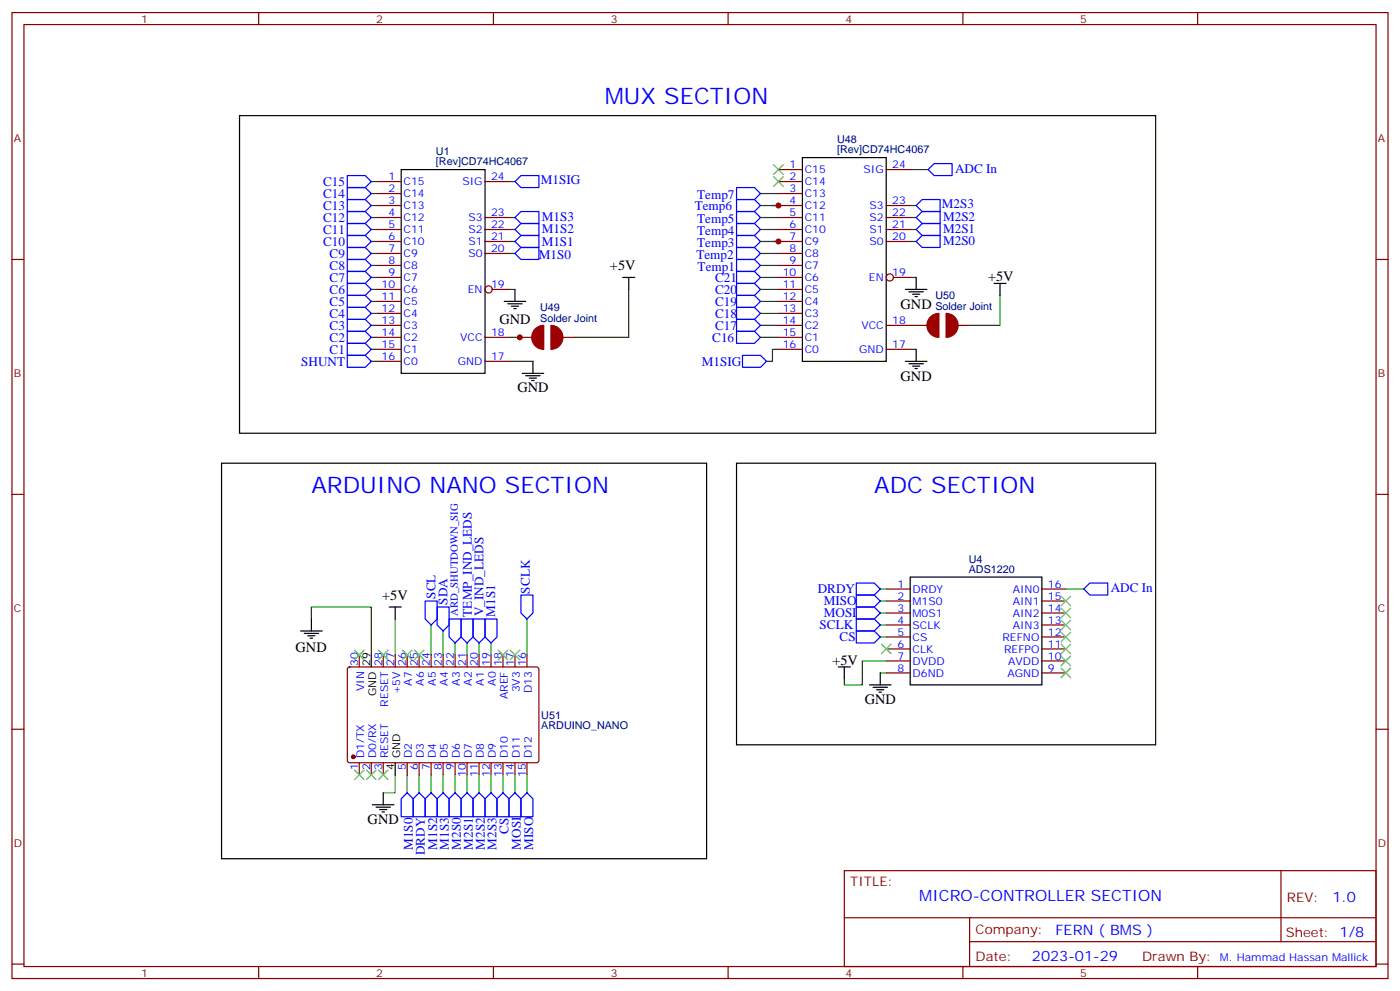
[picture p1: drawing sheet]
<svg xmlns="http://www.w3.org/2000/svg" width="412mm" height="292mm" viewBox="0 0 412 292" stroke-linecap="round" stroke-linejoin="round" font-family="sans-serif">
<g fill="none" stroke="#870000" stroke-width=".35">
<path d="M3.5 3.7h405.4v284.3h-405.4zM7.1 7.2h398.2v277.3h-398.2zM76.2 3.7v3.5M145.3 3.7v3.5M214.5 3.7v3.5M283.6 3.7v3.5M352.8 3.7v3.5M111.1 53.4h7.1M111.1 57h7.1M142.9 53.4h7M229.3 49.9h7.1M229.3 53.4h7.1"/>
<path d="M229.3 57h7.1M261.1 49.9h7M3.5 76.4h3.6M111.1 60.5h7.1M111.1 64h7.1M111.1 67.6h7.1M111.1 71.1h7.1M111.1 74.6h7.1M111.1 78.1h7.1M142.9 64h7M142.9 67.6h7M142.9 71.1h7"/>
<path d="M142.9 74.6h7M229.3 60.5h7.1M229.3 64h7.1M229.3 67.6h7.1M229.3 71.1h7.1M229.3 74.6h7.1M229.3 78.1h7.1M261.1 60.5h7M261.1 64h7M261.1 67.6h7M261.1 71.1h7M405.3 76.4h3.6"/>
<path d="M111.1 95.8h7.1M111.1 81.7h7.1M111.1 85.2h7.1M111.1 88.7h7.1M111.1 92.3h7.1M111.1 99.3h7.1M142.9 99.3h7M145 85.2h4.9M153.1 99.3h3.5M165.8 99.3h3.5M229.3 95.8h7.1M229.3 81.7h7.1"/>
<path d="M229.3 85.2h7.1M229.3 88.7h7.1M229.3 92.3h7.1M229.3 99.3h7.1M261.1 95.8h7M263.2 81.7h4.9M269.5 95.8h3.5M282.2 95.8h3.6M111.1 102.8h7.1M111.1 106.4h7.1M142.9 106.4h7M229.3 102.8h7.1"/>
<path d="M261.1 102.8h7M3.5 145.5h3.6M405.3 145.5h3.6M261.1 173.4h7M261.1 176.9h7M306.9 173.4h7.1M306.9 176.9h7.1M102.5 196.5l.5-.2 55.3 .1 .4 .6v27.1l-.7 .4h-55.3l-.4-.7v-26.8zM105.8 192.8v3.5M112.9 192.8v3.5M116.4 192.8v3.5M119.9 192.8v3.5"/>
<path d="M123.5 192.8v3.5M127 192.8v3.5M130.5 192.8v3.5M134.1 192.8v3.5M137.6 192.8v3.5M141.1 192.8v3.5M144.6 192.8v3.5M148.2 192.8v3.5M151.7 192.8v3.5M155.2 192.8v3.5M261.1 180.4h7M261.1 184h7"/>
<path d="M261.1 187.5h7M261.1 191h7M261.1 194.6h7M261.1 198.1h7M306.9 180.4h7.1M306.9 184h7.1M306.9 187.5h7.1M306.9 191h7.1M306.9 194.6h7.1M306.9 198.1h7.1M3.5 214.7h3.6M405.3 214.7h3.6"/>
<path d="M105.8 224.5v3.6M109.4 224.5v3.6M112.9 224.5v3.6M119.9 224.5v3.6M123.5 224.5v3.6M127 224.5v3.6M130.5 224.5v3.6M134.1 224.5v3.6M137.6 224.5v3.6M141.1 224.5v3.6M144.6 224.5v3.6M148.2 224.5v3.6"/>
<path d="M151.7 224.5v3.6M155.2 224.5v3.6M248.7 256.3h156.6v28.2h-156.6zM377.3 256.3v20.9M248.7 270.1h156.5M285.6 277.2h119.6M285.6 270.1v14.2M3.5 283.8h3.6M76.2 284.5v3.5M145.3 284.5v3.5M214.5 284.5v3.5M283.6 284.5v3.5"/>
<path d="M352.8 284.5v3.5M405.3 283.8h3.6"/>
<circle cx="143.9" cy="85.2" r="1.06"/>
<circle cx="262.1" cy="81.7" r="1.06"/>
</g>
<g fill="none" stroke="#008700" stroke-width=".35">
<path d="M109.4 57h1.7M109.4 53.4h1.7M149.9 53.4h1.8M224 57h5.3M268.1 49.9h5.3M109.4 60.5h1.7M109.4 64h1.7M109.4 67.6h1.7M109.4 71.1h1.7M109.4 78.1h1.7M109.4 74.6h1.7M149.9 64h1.8"/>
<path d="M149.9 67.6h1.8M149.9 71.1h1.8M149.9 74.6h1.8M224 74.6h5.3M224 71.1h5.3h-1.8M224 67.6h5.3M224 64h5.3M224 60.5h5.3h-1.8M224 78.1h5.3M268.1 60.5h1.8M268.1 64h1.8M268.1 67.6h1.8"/>
<path d="M268.1 71.1h1.8M109.4 81.7h1.7M109.4 95.8h1.7M109.4 88.7h1.7M109.4 92.3h1.7M109.4 99.3h1.7M109.4 85.2h1.7M149.9 99.3h3.6M149.9 85.2h1.8M185.2 85.2v14.1h-15.9M224 81.7h5.3M224 85.2h5.3"/>
<path d="M224 95.8h5.3M224 88.7h5.3M224 92.3h5.3M224 99.3h5.3M268.1 81.7h1.8M268.1 95.8h1.4M294.6 87v8.8h-8.8M109.4 102.8h1.7M109.4 106.4h1.7M149.9 106.4h7.1M229.3 102.8h-1.8v3.6h-1.7M268.1 102.8h1.8"/>
<path d="M259.3 176.9h1.8M259.3 173.4h1.8M314 173.4h5.3M91.7 182.2v-3.5h17.7v14.1M116.4 182.2v10.6M127 184v8.8M130.5 185.7v7.1M134.1 189.3v3.5M137.6 189.3v3.5M141.1 189.3v3.5M144.6 189.3v3.5M155.2 182.2v10.6"/>
<path d="M259.3 198.1h1.8M259.3 187.5h1.8M259.3 184h1.8M259.3 180.4h1.8M261.1 194.6h-7.1v7h-5.3v-1.8M116.4 228.1v5.3h-3.5M119.9 228.1v5.3M123.5 228.1v5.3M127 228.1v5.3M130.5 228.1v5.3M134.1 228.1v5.3M137.6 228.1v5.3"/>
<path d="M141.1 228.1v5.3M144.6 228.1v5.3M148.2 228.1v5.3M151.7 228.1v5.3M155.2 228.1v5.3"/>
</g>
<g fill="none" stroke="#00f" stroke-width=".35">
<path d="M102.3 51.7h5.3l1.8 1.7-1.8 1.8h-5.3zM102.3 55.2h5.3l1.8 1.8-1.8 1.7h-5.3zM102.3 58.7h5.3l1.8 1.8-1.8 1.8h-5.3zM151.7 53.4l1.8-1.7h5.2v3.5h-5.2zM217 58.7h5.2l1.8 1.8-1.8 1.8h-5.2zM217 55.2h5.2l1.8 1.8-1.8 1.7h-5.2zM275.2 48.2h5.3v3.5h-5.3l-1.8-1.8zM102.3 62.3h5.3l1.8 1.7-1.8 1.8h-5.3zM102.3 65.8h5.3l1.8 1.8-1.8 1.7h-5.3zM102.3 69.3h5.3l1.8 1.8-1.8 1.7h-5.3zM102.3 72.8h5.3l1.8 1.8-1.8 1.8h-5.3zM102.3 76.4h5.3l1.8 1.7-1.8 1.8h-5.3z"/>
<path d="M102.3 79.9h5.3l1.8 1.8-1.8 1.7h-5.3zM151.7 64l1.8-1.7h5.2v3.5h-5.2zM151.7 67.6l1.8-1.8h5.2v3.5h-5.2zM151.7 71.1l1.8-1.8h5.2v3.5h-5.2zM153.5 72.8h5.2v3.6h-5.2l-1.8-1.8zM217 79.9h5.2l1.8 1.8-1.8 1.7h-5.2zM217 76.4h5.2l1.8 1.7-1.8 1.8h-5.2zM217 72.8h5.2l1.8 1.8-1.8 1.8h-5.2zM217 69.3h5.2l1.8 1.8-1.8 1.7h-5.2zM217 65.8h5.2l1.8 1.8-1.8 1.7h-5.2zM217 62.3h5.2l1.8 1.7-1.8 1.8h-5.2zM269.9 60.5l1.7-1.8h5.3v3.6h-5.3z"/>
<path d="M269.9 67.6l1.7-1.8h5.3v3.5h-5.3zM271.6 62.3h5.3v3.5h-5.3l-1.7-1.8zM271.6 69.3h5.3v3.5h-5.3l-1.7-1.7zM102.3 83.4h5.3l1.8 1.8-1.8 1.8h-5.3zM102.3 87h5.3l1.8 1.7-1.8 1.8h-5.3zM102.3 90.5h5.3l1.8 1.8-1.8 1.7h-5.3zM102.3 94h5.3l1.8 1.8-1.8 1.7h-5.3zM102.3 97.5h5.3l1.8 1.8-1.8 1.8h-5.3zM217 97.5h5.2l1.8 1.8-1.8 1.8h-5.2zM217 94h5.2l1.8 1.8-1.8 1.7h-5.2zM217 87h5.2l1.8 1.7-1.8 1.8h-5.2zM217 83.4h5.2l1.8 1.8-1.8 1.8h-5.2z"/>
<path d="M217 90.5h5.2l1.8 1.8-1.8 1.7h-5.2zM102.3 101.1h5.3l1.8 1.7-1.8 1.8h-5.3zM102.3 104.6h5.3l1.8 1.8-1.8 1.7h-5.3zM218.7 104.6h5.3l1.8 1.8-1.8 1.7h-5.3zM125.2 176.9h3.6v5.3l-1.8 1.8-1.8-1.8zM128.8 178.7h3.5v5.3l-1.8 1.7-1.7-1.7zM153.5 175.2h3.5v5.2l-1.8 1.8-1.7-1.8zM252.2 171.6h5.3l1.8 1.8-1.8 1.8h-5.3zM252.2 178.7h5.3l1.8 1.7-1.8 1.8h-5.3zM252.2 175.2h5.3l1.8 1.7-1.8 1.8h-5.3zM319.3 173.4l1.7-1.8h5.3v3.6h-5.3zM132.3 182.2h3.5v5.3l-1.7 1.8-1.8-1.8z"/>
<path d="M135.8 182.2h3.5v5.3l-1.7 1.8-1.8-1.8zM139.3 182.2h3.6v5.3l-1.8 1.8-1.8-1.8zM142.9 182.2h3.5v5.3l-1.8 1.8-1.7-1.8zM252.2 182.2h5.3l1.8 1.8-1.8 1.7h-5.3zM252.2 185.7h5.3l1.8 1.8-1.8 1.8h-5.3zM119.9 233.4l1.8 1.7v5.3h-3.5v-5.3zM123.5 233.4l1.7 1.7v5.3h-3.5v-5.3zM127 233.4l1.8 1.7v5.3h-3.6v-5.3zM130.5 233.4l1.8 1.7v5.3h-3.5v-5.3zM134.1 233.4l1.7 1.7v5.3h-3.5v-5.3zM137.6 233.4l1.7 1.7v5.3h-3.5v-5.3zM141.1 233.4l1.8 1.7v5.3h-3.6v-5.3z"/>
<path d="M144.6 233.4l1.8 1.7v5.3h-3.5v-5.3zM148.2 233.4l1.7 1.7v5.3h-3.5v-5.3zM151.7 233.4l1.8 1.7v5.3h-3.6v-5.3zM155.2 233.4l1.8 1.7v5.3h-3.5v-5.3z"/>
</g>
<g fill="none" stroke="#000" stroke-width=".35">
<path d="M70.6 34h269.8v93.5h-269.8zM118.2 49.9h24.7v60h-24.7zM236.4 46.4h24.7v60h-24.7zM148.5 88.7h6.4M149.6 89.4h4.2M150.6 90.1h2.2M151.3 90.8h.7M151.7 85.2v3.5M183.4 81.7h3.6M185.2 81.7v3.5M266.7 85.2h6.3M267.8 85.9h4.2"/>
<path d="M268.8 86.6h2.1M269.5 87.3h.7M269.9 81.7v3.5M292.8 83.4h3.5M294.6 83.4v3.6M153.8 109.9h6.4M154.9 110.6h4.2M155.9 111.3h2.1M156.6 112h.7M157 106.4v3.5M266.7 106.4h6.3M267.8 107.1h4.2"/>
<path d="M268.8 107.8h2.1M269.5 108.5h.7M269.9 102.8v3.6M65.3 136.3h142.8v116.5h-142.8zM217 136.3h123.4v83h-123.4zM114.7 178.7h3.5M116.4 178.7v3.5M268.1 169.9h38.8v31.7h-38.8zM88.5 185.7h6.4M89.6 186.4h4.2M90.7 187.1h2.1M91.4 187.9h.7"/>
<path d="M91.7 182.2v3.5M109.4 192.8v3.5M246.9 196.3h3.6M248.7 196.3v3.5M259.3 198.1v3.5M256.1 201.6h6.4M257.2 202.3h4.2M258.2 203h2.1M258.9 203.7h.7M109.7 236.9h6.4M110.8 237.6h4.2M111.8 238.3h2.1"/>
<path d="M112.5 239h.7M112.9 233.4v3.5M116.4 224.5v3.6"/>
</g>
<circle cx="104.1" cy="222.8" r=".53" fill="#870000" stroke="#870000" stroke-width=".35"/>
<g fill="#900" stroke="#900" stroke-width=".35">
<path d="M274.1 93.3a3.5 3.5 0 0 1 2.5-1v7a3.5 3.5 0 0 1-3.3-2.2 3.5 3.5 0 0 1 .8-3.8z"/>
<path d="M278.7 92.3a3.5 3.5 0 0 1 3.5 3.5 3.5 3.5 0 0 1-3.5 3.5z"/>
<path d="M157.7 96.8a3.5 3.5 0 0 1 2.5-1v7a3.5 3.5 0 0 1-3.3-2.1 3.5 3.5 0 0 1 .8-3.9z"/>
<path d="M162.3 95.8a3.5 3.5 0 0 1 3.5 3.5 3.5 3.5 0 0 1-3.5 3.5z"/>
</g>
<g fill="none" stroke="#3c3" stroke-width=".35">
<path d="M227.9 48.5l2.8 2.8M227.9 52l2.8 2.9M230.7 48.5l-2.8 2.8M230.7 52l-2.8 2.9M312.6 179l2.8 2.9M312.6 175.5l2.8 2.8M315.4 179l-2.8 2.9M315.4 175.5l-2.8 2.8M104.4 191.4l2.8 2.8M107.2 191.4l-2.8 2.8M111.5 191.4l2.8 2.8M114.3 191.4l-2.8 2.8"/>
<path d="M118.5 191.4l2.9 2.8M121.4 191.4l-2.9 2.8M122.1 191.4l2.8 2.8M124.9 191.4l-2.8 2.8M146.8 191.4l2.8 2.8M149.6 191.4l-2.8 2.8M150.3 191.4l2.8 2.8M153.1 191.4l-2.8 2.8M259.6 189.6l2.9 2.8M262.5 189.6l-2.9 2.8M312.6 196.7l2.8 2.8M312.6 193.1l2.8 2.9"/>
<path d="M312.6 189.6l2.8 2.8M312.6 186.1l2.8 2.8M312.6 182.6l2.8 2.8M315.4 196.7l-2.8 2.8M315.4 193.1l-2.8 2.9M315.4 189.6l-2.8 2.8M315.4 186.1l-2.8 2.8M315.4 182.6l-2.8 2.8M104.4 226.7l2.8 2.8M107.2 226.7l-2.8 2.8M107.9 226.7l2.9 2.8M110.8 226.7l-2.9 2.8"/>
<path d="M111.5 226.7l2.8 2.8M114.3 226.7l-2.8 2.8"/>
</g>
<g fill="#c00">
<circle cx="153.1" cy="99.3" r=".88"/>
<circle cx="229.3" cy="71.1" r=".88"/>
<circle cx="229.3" cy="60.5" r=".88"/>
</g>
<g font-size="6.7" fill="#00f">
<text x="178.2" y="30.5">MUX SECTION</text>
<text x="91.7" y="145.2">ARDUINO NANO SECTION</text>
<text x="257.5" y="145.2">ADC SECTION</text>
</g>
<text font-size="4.6" fill="#00f" x="270.8" y="265.3">MICRO-CONTROLLER SECTION</text>
<g font-size="4.2">
<text x="179.7" y="79.6">+5V</text>
<text x="291" y="82.7">+5V</text>
<text x="147.1" y="95.5">GND</text>
<text x="265.3" y="90.8">GND</text>
<text x="265.3" y="112">GND</text>
<text x="152.4" y="115.5">GND</text>
<text x="112.6" y="176.6">+5V</text>
<text x="87.1" y="191.9">GND</text>
<text x="245.2" y="195.6">+5V</text>
<text x="254.7" y="207.3">GND</text>
<text x="108.3" y="242.5">GND</text>
</g>
<g font-size="4.2" fill="#00f">
<text x="392.5" y="265.6">1.0</text>
<text x="310.9" y="275.1">FERN ( BMS )</text>
<text x="304" y="282.9">2023-01-29</text>
</g>
<g font-size="3.9" fill="#00f">
<text x="281.3" y="50.8">ADC In</text>
<text x="95.2" y="54.7">C15</text>
<text x="95.2" y="58.2">C14</text>
<text x="159.3" y="54.3">M1SIG</text>
<text x="205.4" y="58.7">Temp7</text>
<text x="95.2" y="61.8">C13</text>
<text x="95.2" y="65.3">C12</text>
<text x="159.6" y="64.9">M1S3</text>
<text x="204.6" y="61.8">Temp6</text>
<text x="205.4" y="65.8">Temp5</text>
<text x="277.5" y="61.4">M2S3</text>
<text x="277.8" y="64.9">M2S2</text>
<text x="95.2" y="68.8">C11</text>
<text x="159.6" y="68.4">M1S2</text>
<text x="205.4" y="69.3">Temp4</text>
<text x="277.8" y="68.4">M2S1</text>
<text x="277.8" y="72">M2S0</text>
<text x="95.2" y="72.3">C10</text>
<text x="97.1" y="75.9">C9</text>
<text x="158.7" y="76.4">M1S0</text>
<text x="159.6" y="72.3">M1S1</text>
<text x="205.1" y="76.3">Temp2</text>
<text x="205.4" y="72.8">Temp3</text>
<text x="97.1" y="79.4">C8</text>
<text x="97.1" y="82.9">C7</text>
<text x="205.5" y="79.9">Temp1</text>
<text x="210.6" y="82.9">C21</text>
<text x="97.1" y="86.4">C6</text>
<text x="97.1" y="90">C5</text>
<text x="210.6" y="90">C19</text>
<text x="210.6" y="86.4">C20</text>
<text x="97.1" y="93.5">C4</text>
<text x="210.6" y="93.5">C18</text>
<text x="97.1" y="97">C3</text>
<text x="97.1" y="100.6">C2</text>
<text x="209.8" y="100.6">C16</text>
<text x="210.6" y="97">C17</text>
<text x="88.7" y="107.6">SHUNT</text>
<text x="97.1" y="104.1">C1</text>
<text x="206.8" y="107.7">M1SIG</text>
<text x="128.3" y="176.2" transform="rotate(-90 128.3 176.2)">SCL</text>
<text x="131.8" y="178" transform="rotate(-90 131.8 178)">SDA</text>
<text x="156.1" y="174.7" transform="rotate(-90 156.1 174.7)">SCLK</text>
<text x="240.9" y="174.6">DRDY</text>
<text x="242.7" y="178.2">MISO</text>
<text x="327.2" y="174.3">ADC In</text>
<text x="139" y="181.5" transform="rotate(-90 139 181.5)">TEMP_IND_LEDS</text>
<text x="142.5" y="181.4" transform="rotate(-90 142.5 181.4)">V_IND_LEDS</text>
<text x="145.9" y="181.5" transform="rotate(-90 145.9 181.5)">M1S1</text>
<text x="241.4" y="185.2">SCLK</text>
<text x="242.7" y="181.7">MOSI</text>
<text x="247.3" y="188.8">CS</text>
<text x="149.8" y="245.5" transform="rotate(-90 149.8 245.5)">CS</text>
<text x="121.6" y="250.2" transform="rotate(-90 121.6 250.2)">M1S0</text>
<text x="125.1" y="251.7" transform="rotate(-90 125.1 251.7)">DRDY</text>
<text x="128.7" y="250.1" transform="rotate(-90 128.7 250.1)">M1S2</text>
<text x="132.2" y="250.1" transform="rotate(-90 132.2 250.1)">M1S3</text>
<text x="135.8" y="250.1" transform="rotate(-90 135.8 250.1)">M2S0</text>
<text x="139.2" y="250.1" transform="rotate(-90 139.2 250.1)">M2S1</text>
<text x="142.8" y="250.1" transform="rotate(-90 142.8 250.1)">M2S2</text>
<text x="146.3" y="250.1" transform="rotate(-90 146.3 250.1)">M2S3</text>
<text x="153.4" y="250.1" transform="rotate(-90 153.4 250.1)">MOSI</text>
<text x="157" y="250.2" transform="rotate(-90 157 250.2)">MISO</text>
</g>
<g font-size="3.9" fill="#800">
<text x="250.5" y="260.9">TITLE:</text>
<text x="379.1" y="265.6">REV:</text>
<text x="287.4" y="275.1">Company:</text>
<text x="378.7" y="275.7">Sheet: 1/8</text>
<text x="287.4" y="282.8">Date:</text>
<text x="336.4" y="282.8">Drawn By:</text>
</g>
<g font-size="3.2" fill="#800">
<text x="41.6" y="6.7">1</text>
<text x="110.8" y="6.7">2</text>
<text x="179.9" y="6.7">3</text>
<text x="249.1" y="6.7">4</text>
<text x="318.2" y="6.7">5</text>
<text x="4.1" y="41.8">A</text>
<text x="405.9" y="41.8">A</text>
<text x="4.1" y="110.9">B</text>
<text x="405.9" y="110.9">B</text>
<text x="4.1" y="180.1">C</text>
<text x="405.9" y="180.1">C</text>
<text x="4.1" y="249.2">D</text>
<text x="405.9" y="249.2">D</text>
<text x="41.6" y="287.5">1</text>
<text x="110.8" y="287.5">2</text>
<text x="179.9" y="287.5">3</text>
<text x="249.1" y="287.5">4</text>
<text x="318.2" y="287.5">5</text>
</g>
<g font-size="3.2" fill="#000080">
<text x="246.6" y="42">U48</text>
<text x="128.4" y="45.5">U1</text>
<text x="246.6" y="45.2">[Rev]CD74HC4067</text>
<text x="128.4" y="48.7">[Rev]CD74HC4067</text>
<text x="275.5" y="88">U50</text>
<text x="159.1" y="94.7">Solder Joint</text>
<text x="159.1" y="91.5">U49</text>
<text x="275.5" y="91.2">Solder Joint</text>
<text x="285.4" y="165.7">U4</text>
<text x="285.4" y="168.7">ADS1220</text>
<text x="159.5" y="214.5">ARDUINO_NANO</text>
<text x="159.5" y="211.6">U51</text>
</g>
<g font-size="3.2" fill="#00f">
<text x="114.4" y="53.1">1</text>
<text x="144.6" y="53.1">24</text>
<text x="232.6" y="49.6">1</text>
<text x="232.6" y="53.1">2</text>
<text x="237.1" y="51">C15</text>
<text x="254.4" y="51">SIG</text>
<text x="262.8" y="49.6">24</text>
<text x="114.4" y="56.6">2</text>
<text x="118.9" y="54.5">C15</text>
<text x="118.9" y="58">C14</text>
<text x="136.2" y="54.5">SIG</text>
<text x="232.6" y="56.6">3</text>
<text x="237.1" y="54.5">C14</text>
<text x="237.1" y="58">C13</text>
<text x="114.4" y="60.1">3</text>
<text x="114.4" y="63.7">4</text>
<text x="118.9" y="61.6">C13</text>
<text x="118.9" y="65.1">C12</text>
<text x="138" y="65.1">S3</text>
<text x="144.6" y="63.7">23</text>
<text x="232.6" y="60.1">4</text>
<text x="232.6" y="63.7">5</text>
<text x="237.1" y="61.6">C12</text>
<text x="237.1" y="65.1">C11</text>
<text x="256.2" y="65.1">S2</text>
<text x="256.2" y="61.6">S3</text>
<text x="262.8" y="63.7">22</text>
<text x="262.8" y="60.1">23</text>
<text x="114.4" y="67.2">5</text>
<text x="114.4" y="70.7">6</text>
<text x="118.9" y="68.6">C11</text>
<text x="138" y="68.6">S2</text>
<text x="144.6" y="70.7">21</text>
<text x="144.6" y="67.2">22</text>
<text x="232.6" y="67.2">6</text>
<text x="232.6" y="70.7">7</text>
<text x="237.1" y="68.6">C10</text>
<text x="256.2" y="68.6">S1</text>
<text x="262.8" y="70.7">20</text>
<text x="262.8" y="67.2">21</text>
<text x="114.4" y="74.3">7</text>
<text x="114.4" y="77.8">8</text>
<text x="118.9" y="72.1">C10</text>
<text x="118.9" y="75.7">C9</text>
<text x="138" y="75.7">S0</text>
<text x="138" y="72.1">S1</text>
<text x="144.6" y="74.3">20</text>
<text x="232.6" y="74.3">8</text>
<text x="232.6" y="77.8">9</text>
<text x="237.1" y="72.1">C9</text>
<text x="237.1" y="75.7">C8</text>
<text x="256.2" y="72.1">S0</text>
<text x="114.4" y="81.3">9</text>
<text x="118.9" y="79.2">C8</text>
<text x="118.9" y="82.7">C7</text>
<text x="230.6" y="81.3">10</text>
<text x="237.1" y="79.2">C7</text>
<text x="237.1" y="82.7">C6</text>
<text x="256" y="82.7">EN</text>
<text x="262.8" y="81.3">19</text>
<text x="112.4" y="84.8">10</text>
<text x="112.4" y="88.4">11</text>
<text x="118.9" y="86.3">C6</text>
<text x="118.9" y="89.8">C5</text>
<text x="137.8" y="86.3">EN</text>
<text x="144.6" y="84.8">19</text>
<text x="230.6" y="84.8">11</text>
<text x="230.6" y="88.4">12</text>
<text x="237.1" y="86.3">C5</text>
<text x="237.1" y="89.8">C4</text>
<text x="112.4" y="91.9">12</text>
<text x="112.4" y="95.4">13</text>
<text x="118.9" y="93.3">C4</text>
<text x="230.6" y="91.9">13</text>
<text x="230.6" y="95.4">14</text>
<text x="237.1" y="93.3">C3</text>
<text x="262.8" y="95.4">18</text>
<text x="112.4" y="99">14</text>
<text x="118.9" y="96.8">C3</text>
<text x="118.9" y="100.4">C2</text>
<text x="135.6" y="100.4">VCC</text>
<text x="144.6" y="99">18</text>
<text x="230.6" y="99">15</text>
<text x="237.1" y="96.8">C2</text>
<text x="237.1" y="100.4">C1</text>
<text x="253.7" y="96.8">VCC</text>
<text x="112.4" y="102.5">15</text>
<text x="112.4" y="106">16</text>
<text x="118.9" y="103.9">C1</text>
<text x="118.9" y="107.4">C0</text>
<text x="134.9" y="107.4">GND</text>
<text x="144.6" y="106">17</text>
<text x="230.6" y="102.5">16</text>
<text x="237.1" y="103.9">C0</text>
<text x="253.1" y="103.9">GND</text>
<text x="262.8" y="102.5">17</text>
<text x="264.3" y="173">1</text>
<text x="308.7" y="173">16</text>
<text x="264.3" y="176.6">2</text>
<text x="268.8" y="174.4">DRDY</text>
<text x="268.8" y="178">M1S0</text>
<text x="298.3" y="178">AIN1</text>
<text x="298.3" y="174.4">AIN0</text>
<text x="308.7" y="176.6">15</text>
<text x="134.8" y="181.3" transform="rotate(-90 134.8 181.3)">ARD_SHUTDOWN_SIG</text>
<text x="264.3" y="180.1">3</text>
<text x="264.3" y="183.6">4</text>
<text x="268.8" y="181.5">M0S1</text>
<text x="268.8" y="185">SCLK</text>
<text x="298.3" y="185">AIN3</text>
<text x="298.3" y="181.5">AIN2</text>
<text x="308.7" y="183.6">13</text>
<text x="308.7" y="180.1">14</text>
<text x="264.3" y="187.1">5</text>
<text x="264.3" y="190.7">6</text>
<text x="268.8" y="188.6">CS</text>
<text x="295.3" y="188.6">REFNO</text>
<text x="308.7" y="190.7">11</text>
<text x="308.7" y="187.1">12</text>
<text x="105.5" y="196.1" transform="rotate(-90 105.5 196.1)">30</text>
<text x="112.5" y="196.1" transform="rotate(-90 112.5 196.1)">28</text>
<text x="116.1" y="196.1" transform="rotate(-90 116.1 196.1)">27</text>
<text x="119.6" y="196.1" transform="rotate(-90 119.6 196.1)">26</text>
<text x="123.1" y="196.1" transform="rotate(-90 123.1 196.1)">25</text>
<text x="126.6" y="196.1" transform="rotate(-90 126.6 196.1)">24</text>
<text x="130.2" y="196.1" transform="rotate(-90 130.2 196.1)">23</text>
<text x="133.7" y="196.1" transform="rotate(-90 133.7 196.1)">22</text>
<text x="137.2" y="196.1" transform="rotate(-90 137.2 196.1)">21</text>
<text x="140.8" y="196.1" transform="rotate(-90 140.8 196.1)">20</text>
<text x="144.3" y="196.1" transform="rotate(-90 144.3 196.1)">19</text>
<text x="147.8" y="196.1" transform="rotate(-90 147.8 196.1)">18</text>
<text x="151.3" y="196.1" transform="rotate(-90 151.3 196.1)">17</text>
<text x="154.9" y="196.1" transform="rotate(-90 154.9 196.1)">16</text>
<text x="264.3" y="194.2">7</text>
<text x="264.3" y="197.7">8</text>
<text x="268.8" y="192.1">CLK</text>
<text x="268.8" y="195.6">DVDD</text>
<text x="295.8" y="192.1">REFPO</text>
<text x="297" y="195.6">AVDD</text>
<text x="308.7" y="197.7">9</text>
<text x="308.7" y="194.2">10</text>
<text x="107.2" y="203.5" transform="rotate(-90 107.2 203.5)">VIN</text>
<text x="121.4" y="201.8" transform="rotate(-90 121.4 201.8)">A7</text>
<text x="124.9" y="201.8" transform="rotate(-90 124.9 201.8)">A6</text>
<text x="128.4" y="201.8" transform="rotate(-90 128.4 201.8)">A5</text>
<text x="131.9" y="201.8" transform="rotate(-90 131.9 201.8)">A4</text>
<text x="135.5" y="201.8" transform="rotate(-90 135.5 201.8)">A3</text>
<text x="139" y="201.8" transform="rotate(-90 139 201.8)">A2</text>
<text x="142.5" y="201.8" transform="rotate(-90 142.5 201.8)">A1</text>
<text x="146" y="201.8" transform="rotate(-90 146 201.8)">A0</text>
<text x="153.1" y="203.8" transform="rotate(-90 153.1 203.8)">3V3</text>
<text x="268.8" y="199.1">D6ND</text>
<text x="296.8" y="199.1">AGND</text>
<text x="114.3" y="208" transform="rotate(-90 114.3 208)">RESET</text>
<text x="117.8" y="204.4" transform="rotate(-90 117.8 204.4)">+5V</text>
<text x="149.6" y="205.8" transform="rotate(-90 149.6 205.8)">AREF</text>
<text x="156.6" y="204.1" transform="rotate(-90 156.6 204.1)">D13</text>
<text x="105.5" y="226.7" transform="rotate(-90 105.5 226.7)">1</text>
<text x="107.2" y="223.2" transform="rotate(-90 107.2 223.2)">D1/TX</text>
<text x="109" y="226.7" transform="rotate(-90 109 226.7)">2</text>
<text x="110.8" y="223.2" transform="rotate(-90 110.8 223.2)">D0/RX</text>
<text x="112.5" y="226.7" transform="rotate(-90 112.5 226.7)">3</text>
<text x="114.3" y="223.2" transform="rotate(-90 114.3 223.2)">RESET</text>
<text x="119.6" y="226.7" transform="rotate(-90 119.6 226.7)">5</text>
<text x="121.4" y="223.2" transform="rotate(-90 121.4 223.2)">D2</text>
<text x="123.1" y="226.7" transform="rotate(-90 123.1 226.7)">6</text>
<text x="124.9" y="223.2" transform="rotate(-90 124.9 223.2)">D3</text>
<text x="126.6" y="226.7" transform="rotate(-90 126.6 226.7)">7</text>
<text x="128.4" y="223.2" transform="rotate(-90 128.4 223.2)">D4</text>
<text x="130.2" y="226.7" transform="rotate(-90 130.2 226.7)">8</text>
<text x="131.9" y="223.2" transform="rotate(-90 131.9 223.2)">D5</text>
<text x="133.7" y="226.7" transform="rotate(-90 133.7 226.7)">9</text>
<text x="135.5" y="223.2" transform="rotate(-90 135.5 223.2)">D6</text>
<text x="139" y="223.2" transform="rotate(-90 139 223.2)">D7</text>
<text x="142.5" y="223.2" transform="rotate(-90 142.5 223.2)">D8</text>
<text x="146" y="223.2" transform="rotate(-90 146 223.2)">D9</text>
<text x="149.6" y="223.2" transform="rotate(-90 149.6 223.2)">D10</text>
<text x="153.1" y="223.2" transform="rotate(-90 153.1 223.2)">D11</text>
<text x="156.6" y="223.2" transform="rotate(-90 156.6 223.2)">D12</text>
<text x="137.2" y="228.8" transform="rotate(-90 137.2 228.8)">10</text>
<text x="140.8" y="228.8" transform="rotate(-90 140.8 228.8)">11</text>
<text x="144.3" y="228.8" transform="rotate(-90 144.3 228.8)">12</text>
<text x="147.8" y="228.8" transform="rotate(-90 147.8 228.8)">13</text>
<text x="151.3" y="228.8" transform="rotate(-90 151.3 228.8)">14</text>
<text x="154.9" y="228.8" transform="rotate(-90 154.9 228.8)">15</text>
<text x="359.4" y="282.8">M. Hammad Hassan Mallick</text>
</g>
<g font-size="3.2">
<text x="109" y="196.1" transform="rotate(-90 109 196.1)">29</text>
<text x="110.8" y="204.9" transform="rotate(-90 110.8 204.9)">GND</text>
<text x="116.1" y="226.7" transform="rotate(-90 116.1 226.7)">4</text>
<text x="117.8" y="223.2" transform="rotate(-90 117.8 223.2)">GND</text>
</g>
</svg>
